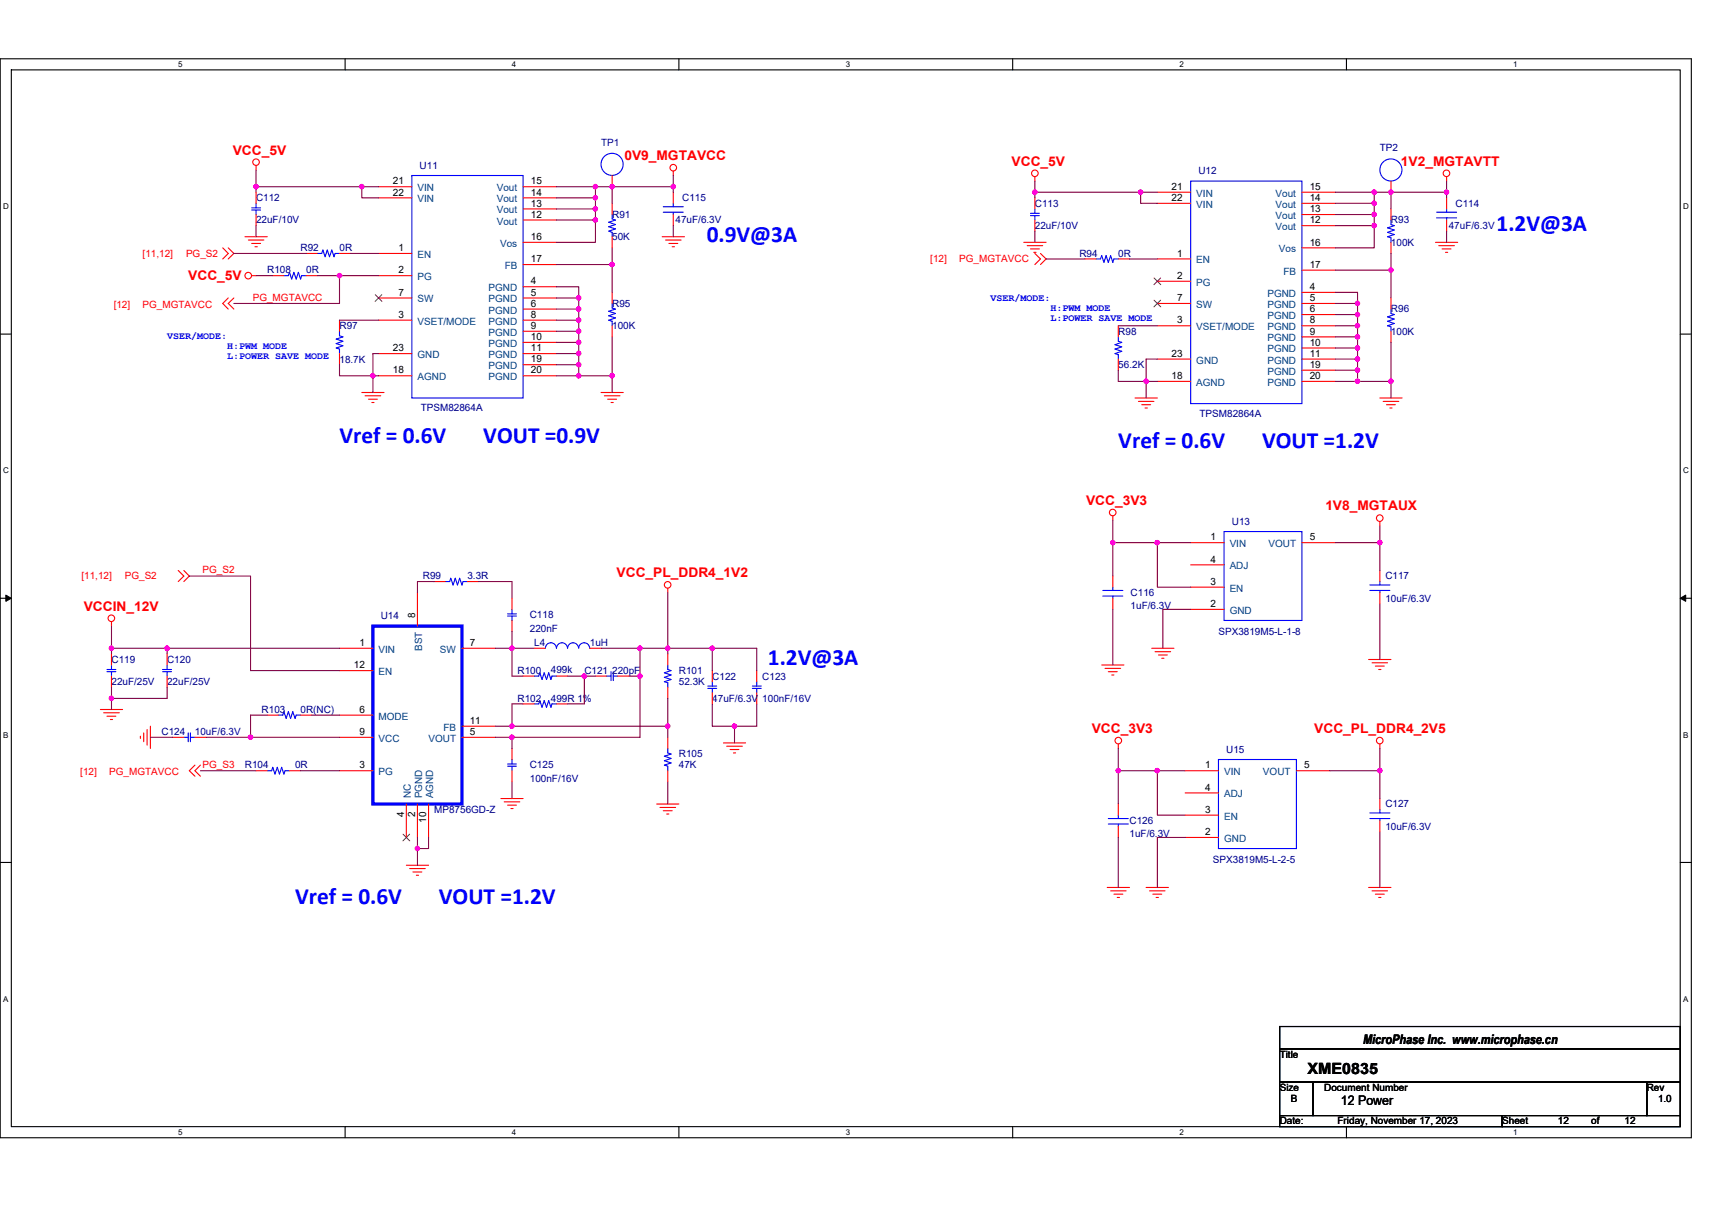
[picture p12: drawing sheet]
<svg xmlns="http://www.w3.org/2000/svg" width="297mm" height="210mm" viewBox="0 0 297 210" stroke-linecap="round" stroke-linejoin="round" font-family="sans-serif">
<path d="M0 10.2h293.5v187.2h-293.5zM2 12.1h289.5v183.4h-289.5z" fill="none" stroke="#000" stroke-width=".19"/>
<g fill="#fff">
<path d="M30.9 10.4h.8v1.6h-.8z"/>
<path d="M30.9 195.7h.8v1.6h-.8z"/>
</g>
<path d="M59.9 10.2v1.9M59.9 195.5v1.9" fill="none" stroke="#000" stroke-width=".19"/>
<g fill="#fff">
<path d="M88.8 10.4h.8v1.6h-.8z"/>
<path d="M88.8 195.7h.8v1.6h-.8z"/>
</g>
<path d="M117.8 10.2v1.9M117.8 195.5v1.9" fill="none" stroke="#000" stroke-width=".19"/>
<g fill="#fff">
<path d="M146.7 10.4h.8v1.6h-.8z"/>
<path d="M146.7 195.7h.8v1.6h-.8z"/>
</g>
<path d="M175.7 10.2v1.9M175.7 195.5v1.9" fill="none" stroke="#000" stroke-width=".19"/>
<g fill="#fff">
<path d="M204.7 10.4h.7v1.6h-.7z"/>
<path d="M204.7 195.7h.7v1.6h-.7z"/>
</g>
<path d="M233.6 10.2v1.9M233.6 195.5v1.9" fill="none" stroke="#000" stroke-width=".19"/>
<g fill="#fff">
<path d="M262.6 10.4h.7v1.6h-.7z"/>
<path d="M262.6 195.7h.7v1.6h-.7z"/>
<path d="M.5 35.1h1v1.5h-1z"/>
<path d="M292 35.1h1v1.5h-1z"/>
<path d="M.5 80.9h1v1.5h-1z"/>
<path d="M292 80.9h1v1.5h-1z"/>
</g>
<path d="M0 58h2M291.5 58h2" fill="none" stroke="#000" stroke-width=".19"/>
<g fill="#fff">
<path d="M.5 126.7h.9v1.6h-.9z"/>
<path d="M292 126.7h.9v1.6h-.9z"/>
</g>
<path d="M0 103.8h2M291.5 103.8h2" fill="none" stroke="#000" stroke-width=".19"/>
<path d="M1 103.3l1 .5-1 .6zM291.5 103.8l1-.5v1.1z" fill="#000" stroke="#000" stroke-width=".17"/>
<g fill="#fff">
<path d="M.5 172.6h.9v1.5h-.9z"/>
<path d="M292 172.6h.9v1.5h-.9z"/>
</g>
<path d="M0 149.7h2M291.5 149.7h2M222 178.1h69.5v3.9h-69.5zM222 182h69.5v5.8h-69.5zM222 187.8h5.8v5.8h-5.8zM222 193.6h38.6v1.9h-38.6zM227.8 187.8h57.9v5.8h-57.9zM260.6 193.6h30.9v1.9h-30.9zM285.7 187.8h5.8v5.8h-5.8z" fill="none" stroke="#000" stroke-width=".19"/>
<g fill="none" stroke="#f00" stroke-width=".19">
<path d="M44.4 28.7v.8M44.4 33.4v1.9M44.4 37.2v2M65.7 32.4h5.8M65.7 34.3h5.8M90.8 38.2h5.8M90.8 36.3h5.8M90.8 34.3h5.8M90.8 32.4h5.8M106.2 35.3v1.9M106.2 30.5v1.9M116.8 29.7v.8"/>
<path d="M116.8 37.2v2M116.8 33.4v1.9M179.6 30.7v.7M179.6 34.3v2M179.6 38.2v1.9M200.8 33.4h5.8M200.8 35.3h5.8M225.9 39.2h5.8M225.9 37.2h5.8M225.9 35.3h5.8M225.9 33.4h5.8M241.3 36.3v1.9"/>
<path d="M241.3 31.4v2M251 30.7v.7M251 38.2v1.9M251 34.3v2M38.6 43l1 1-1 .9M39.6 43l1 1-1 .9M39.6 51.7l-1 1 1 .9M40.6 51.7l-1 1 1 .9M42.5 41.1h3.9M43.1 41.7h2.7M43.7 42.2h1.5M43.7 47.8h.7"/>
<path d="M44.2 42.8h.4M47.3 47.8h2M53.1 47.8h2M53.1 44h2M58.9 44h2M58.9 55.6v1.9M65.7 44h5.8M65.7 47.8h5.8M65.7 55.6h5.8M65.7 51.7h5.8M90.8 55.6h5.8M90.8 57.5h5.8"/>
<path d="M90.8 59.4h5.8M90.8 42.1h5.8M90.8 45.9h5.8M90.8 49.8h5.8M90.8 51.7h5.8M90.8 53.6h5.8M106.2 41.1v1.9M106.2 56.5v2M106.2 50.7v2M114.9 41.1h3.9M115.5 41.7h2.7M116.1 42.2h1.5"/>
<path d="M116.6 42.8h.4M177.6 42.1h3.9M178.2 42.6h2.7M178.8 43.2h1.5M179.4 43.8h.4M179.6 44l.9 .9-.9 1M180.5 44l1 .9-1 1M188.3 44.9h1.9M194 56.5v2M194 44.9h2M200.8 44.9h5.8M200.8 48.8h5.8"/>
<path d="M200.8 56.5h5.8M200.8 52.7h5.8M225.9 56.5h5.8M225.9 58.5h5.8M225.9 43h5.8M225.9 46.9h5.8M225.9 50.7h5.8M225.9 52.7h5.8M225.9 54.6h5.8M241.3 42.1v1.9M241.3 57.5v1.9M241.3 51.7v1.9"/>
<path d="M249.1 42.1h3.8M249.6 42.6h2.7M250.2 43.2h1.6M250.8 43.8h.4M58.9 61.4v1.9M62.8 68.1h3.8M63.3 68.7h2.8M63.9 69.3h1.6M64.5 69.8h.4M65.7 65.2h5.8M65.7 61.4h5.8M90.8 61.4h5.8"/>
<path d="M90.8 63.3h5.8M90.8 65.2h5.8M104.3 68.1h3.8M104.9 68.7h2.7M105.4 69.3h1.6M106 69.8h.4M194 62.3v1.9M196.9 69.1h3.9M197.5 69.7h2.7M198.1 70.2h1.5M198.7 70.8h.4M200.8 66.2h5.8"/>
<path d="M200.8 62.3h5.8M225.9 60.4h5.8M225.9 62.3h5.8M225.9 64.2h5.8M225.9 66.2h5.8M239.4 69.1h3.9M240 69.7h2.7M240.6 70.2h1.5M241.1 70.8h.4M30.9 99l1 1-1 .9M31.9 99l.9 1-.9 .9M193.1 100v1.9"/>
<path d="M193.1 89.5v.8M206.6 94.2h5.8M206.6 98h5.8M225.9 94.2h5.8M239.4 90.5v.8M239.4 99v1.9M19.3 107.9v.7M19.3 113.5v1.9M19.3 117.3v2M29 113.5v1.9M29 117.3v2M58.9 112.5h5.8"/>
<path d="M58.9 116.4h5.8M72.4 102.8v5.8M75.3 100.9h2M80.2 112.5h5.7M81.1 100.9h1.9M88.8 103.8v1.9M88.8 107.7v1.9M90.8 117.3h1.9M92.7 112.5h1.9M96.6 117.3h1.9M102.3 112.5h2M103.3 117.3h1.9"/>
<path d="M107.2 117.3h1.9M115.9 102.1v.7M115.9 113.5v1.9M115.9 119.3v1.9M123.6 116.4v1.9M131.3 116.4v1.9M191.2 115.4h3.8M191.7 116h2.7M192.3 116.6h1.5M192.9 117.1h.4M193.1 103.8v1.9M199.8 112.5h3.9"/>
<path d="M200.4 113.1h2.7M201 113.7h1.5M201.6 114.2h.3M206.6 101.9h5.8M206.6 105.7h5.8M237.5 114.4h3.8M238.1 115h2.6M238.6 115.6h1.6M239.2 116.2h.4M239.4 102.8v2M17.4 123.1h3.9M18 123.7h2.7"/>
<path d="M18.6 124.3h1.5M19.2 124.9h.3M24.4 127.8v.3M24.9 127.2v1.5M25.5 126.6v2.7M26.1 126v3.9M29.9 128h2M33.8 132.8l-1 1 1 .9M33.8 128h1.9M34.8 132.8l-1 1 1 .9M44.4 133.8h2M46.4 124.1h1.9"/>
<path d="M50.2 133.8h2M52.2 124.1h1.9M58.9 133.8h5.8M58.9 124.1h5.8M58.9 128h5.8M70.5 139.5v5.8M72.4 139.5v5.8M74.4 139.5v5.8M80.2 128h5.7M80.2 126h5.7M86.9 138.6h3.9M87.5 139.1h2.7"/>
<path d="M88.1 139.7h1.5M88.8 129.9v1.9M88.8 133.8v1.9M90.8 122.2h1.9M96.6 122.2h1.9M113.9 139.5h3.9M115.9 128v1.9M115.9 133.8v1.9M123.6 120.2v2M125.5 128.9h3.9M126.1 129.5h2.7M126.7 130.1h1.5"/>
<path d="M127.3 130.7h.3M131.3 120.2v2M194 129.1v.8M194 139.5v2M205.6 133.8h5.8M205.6 137.6h5.8M224.9 133.8h5.8M239.4 129.1v.8M239.4 138.6v1.9M70.5 150.2h3.9M71.1 150.7h2.7M71.6 151.3h1.6"/>
<path d="M72.2 151.9h.4M88.6 140.3h.4M114.5 140.1h2.7M115.1 140.7h1.5M115.7 141.3h.4M192.1 154h3.9M192.7 154.6h2.7M193.3 155.2h1.5M193.8 155.7h.4M194 143.4v1.9M198.9 154h3.8M199.4 154.6h2.7"/>
<path d="M200 155.2h1.6M200.6 155.7h.4M205.6 141.5h5.8M205.6 145.3h5.8M237.5 154h3.8M238.1 154.6h2.6M238.6 155.2h1.6M239.2 155.7h.4M239.4 142.4v2"/>
<circle cx="44.4" cy="28.1" r=".57"/>
<circle cx="116.8" cy="29.1" r=".57"/>
<circle cx="179.6" cy="30.1" r=".57"/>
<circle cx="251" cy="30.1" r=".57"/>
<circle cx="43.1" cy="47.8" r=".57"/>
<circle cx="193.1" cy="88.9" r=".57"/>
<circle cx="239.4" cy="89.9" r=".57"/>
<circle cx="19.3" cy="107.3" r=".57"/>
<circle cx="115.8" cy="101.5" r=".57"/>
<circle cx="194" cy="128.5" r=".57"/>
<circle cx="239.4" cy="128.5" r=".57"/>
</g>
<g fill="none" stroke="#00f" stroke-width=".19">
<path d="M43.7 36.1h1.5M43.7 36.4h1.5M44.4 35.3v.8M44.4 36.4v.8M71.5 30.5h19.3v38.6h-19.3zM106.2 37.2v.8l.6 .2-1.2 .4 1.2 .4-1.2 .3 1.2 .4-1.2 .4 .6 .2v.8M115.1 35.9h3.5M115.1 36.8h3.5M116.8 36.8v.4M116.8 35.3v.6M178.8 37h1.5M178.8 37.4h1.5"/>
<path d="M179.6 36.3v.7M179.6 37.4v.8M206.6 31.4h19.3v38.6h-19.3zM241.3 38.2v.8l.6 .2-1.2 .3 1.2 .4-1.2 .4 1.2 .4-1.2 .4 .6 .2v.8M249.3 36.8h3.4M249.3 37.8h3.4M251 37.8v.4M251 36.3v.5M49.3 47.8h.7l.2-.5 .4 1.1 .4-1.1 .4 1.1 .4-1.1 .4 1.1 .1-.6h.8M55.1 44h.7l.2-.6 .4 1.2 .4-1.2 .4 1.2 .4-1.2 .4 1.2 .1-.6h.8M58.9 57.5v.8l.6 .2-1.2 .3 1.2 .4-1.2 .4 1.2 .4-1.2 .4 .6 .2v.8M106.2 52.7v.7l.6 .2-1.2 .4 1.2 .4-1.2 .4 1.2 .4-1.2 .4 .6 .2v.7"/>
<path d="M190.2 44.9h.7l.3-.5 .3 1.1 .4-1.1 .4 1.1 .4-1.1 .4 1.1 .2-.6h.7M194 58.5v.7l.6 .2-1.1 .4 1.1 .4-1.1 .4 1.1 .4-1.1 .4 .5 .2v.7M241.3 53.6v.8l.6 .2-1.2 .4 1.2 .4-1.2 .4 1.2 .3-1.2 .4 .6 .2v.8M212.4 92.2h13.5v15.5h-13.5zM18.6 116.2h1.5M18.6 116.6h1.5M19.3 115.4v.8M19.3 116.6v.7M28.2 116.2h1.6M28.2 116.6h1.6M29 115.4v.8M29 116.6v.7"/>
<path d="M77.3 100.9h.7l.2-.5 .4 1.1 .4-1.1 .4 1.1 .4-1.1 .4 1.1 .1-.6h.8M88.1 106.5h1.5M88.1 106.9h1.5M88.8 105.7v.8M88.8 106.9v.8M92.7 117.3h.8l.2-.5 .3 1.1 .4-1.1 .4 1.1 .4-1.1 .4 1.1 .2-.6h.8M94.6 112.5a.95 .95 0 0 1 1-1 .95 .95 0 0 1 .9 1 .96 .96 0 0 1 1-1 .96 .96 0 0 1 1 1M98.5 112.5a.95 .95 0 0 1 .9-1 .95 .95 0 0 1 1 1M100.4 112.5a.95 .95 0 0 1 1-1 .95 .95 0 0 1 .9 1M105.2 117.3h.8M106 116.6v1.5M106.4 116.6v1.5"/>
<path d="M106.4 117.3h.8M115.9 115.4v.8l.5 .2-1.1 .4 1.1 .3-1.1 .4 1.1 .4-1.1 .4 .6 .2v.8M122.8 119.1h1.6M122.8 119.5h1.6M123.6 118.3v.8M123.6 119.5v.7M130.5 119.1h1.6M130.5 119.5h1.6M131.3 118.3v.8M131.3 119.5v.7M191.3 102.5h3.5M191.3 103.4h3.5"/>
<path d="M193.1 103.4v.4M193.1 101.9v.6M237.7 101.5h3.4M237.7 102.5h3.4M239.4 102.5v.3M239.4 100.9v.6M31.9 128h.8M32.7 127.2v1.5M33 127.2v1.5M33 128h.8M46.4 133.8h.7l.2-.6 .4 1.1 .4-1.1 .4 1.1 .4-1.1 .4 1.1 .2-.5h.7M48.3 124.1h.8l.2-.6 .4 1.2 .3-1.2 .4 1.2 .4-1.2 .4 1.2 .2-.6h.8"/>
<path d="M88.1 132.6h1.5M88.1 133h1.5M88.8 131.8v.8M88.8 133v.8M92.7 122.2h.8l.2-.6 .3 1.1 .4-1.1 .4 1.1 .4-1.1 .4 1.1 .2-.5h.8M115.9 129.9v.8l.5 .2-1.1 .3 1.1 .4-1.1 .4 1.1 .4-1.1 .4 .6 .2v.8M211.4 131.8h13.5v15.5h-13.5zM192.3 142h3.5M192.3 143h3.5M194 143v.4M194 141.5v.5M237.7 141.1h3.4"/>
<path d="M237.7 142h3.4M239.4 142v.4M239.4 140.5v.6"/>
<circle cx="106.2" cy="28.5" r="1.92"/>
<circle cx="241.3" cy="29.5" r="1.92"/>
</g>
<path d="M64.7 108.6h15.5v30.9h-15.5z" fill="none" stroke="#00f" stroke-width=".57"/>
<path d="M65.1 51.1l1.2 1.2M66.2 51.1l-1.1 1.2M200.2 48.2l1.2 1.2M200.2 52.1l1.2 1.2M201.4 48.2l-1.2 1.2M201.4 52.1l-1.2 1.2M69.9 144.8l1.2 1.1M71.1 144.8l-1.2 1.1" fill="none" stroke="#804000" stroke-width=".17"/>
<g fill="none" stroke="#800040" stroke-width=".19">
<path d="M44.4 32.4v1M44.4 39.2v1.9M44.4 32.4h18.4M44.4 29.5v2.9M62.8 32.4h2.9M62.8 32.4v1.9h2.9M96.6 32.4h6.7v1.9M96.6 34.3h6.7M103.3 34.3v2h-6.7M103.3 36.3v1.9h-6.7M103.3 38.2v3.9h-6.7M103.3 32.4h2.9"/>
<path d="M116.8 30.5v1.9M116.8 32.4v1M116.8 39.2v1.9M116.8 32.4h-10.6v2.9M179.6 31.4v2.9M179.6 33.4h18.3M197.9 33.4h2.9M197.9 33.4v1.9h2.9M231.7 33.4h6.7M231.7 37.2h6.7M231.7 39.2h6.7M231.7 35.3h6.7"/>
<path d="M238.4 33.4h2.9M238.4 35.3v1.9M238.4 33.4v1.9M238.4 37.2v2M238.4 39.2v3.8h-6.7M241.3 33.4h9.7M241.3 33.4v2.9M251 31.4v2M251 33.4v.9M40.6 44h12.5M44.4 47.8h2.9M55.1 47.8h3.8"/>
<path d="M58.9 55.6h6.8M60.9 44h4.8M65.7 47.8h-6.8v4.9h-18.3M96.6 49.8h3.8v1.9M96.6 51.7h3.8v1.9M96.6 53.6h3.8M96.6 55.6h3.8M96.6 57.5h3.8M96.6 59.4h3.8M100.4 53.6v3.9M100.4 57.5v1.9M100.4 59.4v2"/>
<path d="M106.2 45.9v4.8M106.2 43v2.9h-9.6M106.2 58.5v6.7M179.6 40.1v2M181.5 44.9h6.8M194 56.5h6.8M196 44.9h4.8M231.7 50.7h3.8v2M231.7 52.7h3.8M231.7 56.5h3.8M231.7 54.6h3.8M231.7 58.5h3.8"/>
<path d="M231.7 46.9h9.6M235.5 52.7v1.9M235.5 56.5v2M235.5 54.6v1.9M235.5 58.5v1.9M241.3 44v2.9M241.3 46.9v4.8M241.3 59.4v6.8M251 40.1v2M58.9 63.3v1.9h5.8M64.7 65.2h1M64.7 65.2v2.9"/>
<path d="M65.7 61.4h-1v3.8M96.6 61.4h3.8M96.6 63.3h3.8M96.6 65.2h3.8M100.4 61.4v3.8M100.4 65.2h5.8M106.2 65.2v2.9M194 64.2v2h4.9v2.9M200.8 62.3h-1.9v3.9h1.9M231.7 66.2h3.8M231.7 60.4h3.8M231.7 64.2h3.8"/>
<path d="M231.7 62.3h3.8M235.5 60.4v1.9M235.5 66.2h5.8M235.5 64.2v2M235.5 62.3v1.9M241.3 66.2v2.9M32.8 100h10.7v16.4h15.4M193.1 90.3v9.7M193.1 94.2h7.7M200.8 94.2v7.7h5.8M200.8 94.2h5.8M231.7 94.2h7.7"/>
<path d="M239.4 94.2v4.8M239.4 91.3v2.9M19.3 108.6v3.9M19.3 112.5h9.7M19.3 119.3v1.9h9.7v-1.9M19.3 112.5v1M29 112.5h29.9M29 112.5v1M75.3 100.9h-2.9v1.9M83 100.9h5.8v2.9M85.9 112.5h2.9M88.8 112.5h3.9"/>
<path d="M88.8 112.5v4.8h2M88.8 109.6v2.9M98.5 117.3h2.9M101.4 117.3v4.9h-2.9M101.4 117.3h1.9M104.3 112.5h6.7M109.1 117.3h1.9M111 112.5h4.9M111 112.5v4.8M111 117.3v10.7h-22.2M115.9 102.8v9.7M115.9 112.5v1"/>
<path d="M115.9 112.5h7.7M123.6 112.5v3.9M123.6 112.5h7.7v3.9M193.1 105.7v9.7M206.6 105.7h-4.8v6.8M239.4 104.8v9.6M19.3 121.2v1.9M26.1 128h3.8M34.8 133.8h9.6M35.7 128h7.8M46.4 124.1h-2.9v3.9h15.4M52.2 133.8h6.7"/>
<path d="M54.1 124.1h4.8M85.9 126h2.9M85.9 128h2.9M88.8 135.7v2.9M88.8 128v1.9M88.8 126h27.1M90.8 122.2h-2v3.8M115.9 135.7v3.8M115.9 121.2v4.8M115.9 126v2M123.6 122.2v3.8h3.8M127.4 126v2.9"/>
<path d="M131.3 122.2v3.8h-3.9M194 129.9v9.6M194 133.8h6.8M200.8 133.8v7.7h4.8M200.8 133.8h4.8M230.7 133.8h8.7M239.4 133.8v4.8M239.4 129.9v3.9M72.4 147.3v2.9M72.4 145.3v2M74.4 145.3v2h-2M194 145.3v8.7"/>
<path d="M205.6 145.3h-4.8v8.7M239.4 144.4v9.6"/>
</g>
<g fill="#f0f" stroke="#f0f" stroke-width=".19">
<circle cx="115.8" cy="112.5" r=".38"/>
<circle cx="111" cy="112.5" r=".38"/>
<circle cx="123.6" cy="112.5" r=".38"/>
<circle cx="101.4" cy="117.3" r=".38"/>
<circle cx="111" cy="117.3" r=".38"/>
<circle cx="115.8" cy="126" r=".38"/>
<circle cx="88.8" cy="126" r=".38"/>
<circle cx="88.8" cy="112.5" r=".38"/>
<circle cx="88.8" cy="127.9" r=".38"/>
<circle cx="127.4" cy="126" r=".38"/>
<circle cx="19.3" cy="121.2" r=".38"/>
<circle cx="72.4" cy="147.2" r=".38"/>
<circle cx="19.3" cy="112.5" r=".38"/>
<circle cx="29" cy="112.5" r=".38"/>
<circle cx="43.5" cy="127.9" r=".38"/>
<circle cx="200.8" cy="94.2" r=".38"/>
<circle cx="193.1" cy="94.2" r=".38"/>
<circle cx="200.8" cy="133.7" r=".38"/>
<circle cx="194" cy="133.7" r=".38"/>
<circle cx="239.4" cy="133.7" r=".38"/>
<circle cx="239.4" cy="94.2" r=".38"/>
<circle cx="62.8" cy="32.4" r=".38"/>
<circle cx="64.7" cy="65.2" r=".38"/>
<circle cx="103.3" cy="32.4" r=".38"/>
<circle cx="103.3" cy="36.2" r=".38"/>
<circle cx="103.3" cy="34.3" r=".38"/>
<circle cx="103.3" cy="38.2" r=".38"/>
<circle cx="100.4" cy="51.7" r=".38"/>
<circle cx="100.4" cy="53.6" r=".38"/>
<circle cx="100.4" cy="55.5" r=".38"/>
<circle cx="100.4" cy="57.5" r=".38"/>
<circle cx="100.4" cy="59.4" r=".38"/>
<circle cx="100.4" cy="61.3" r=".38"/>
<circle cx="100.4" cy="63.3" r=".38"/>
<circle cx="106.2" cy="45.9" r=".38"/>
<circle cx="106.2" cy="32.4" r=".38"/>
<circle cx="116.8" cy="32.4" r=".38"/>
<circle cx="100.4" cy="65.2" r=".38"/>
<circle cx="106.2" cy="65.2" r=".38"/>
<circle cx="198.9" cy="66.2" r=".38"/>
<circle cx="238.4" cy="37.2" r=".38"/>
<circle cx="238.4" cy="35.3" r=".38"/>
<circle cx="238.4" cy="39.1" r=".38"/>
<circle cx="238.4" cy="33.3" r=".38"/>
<circle cx="235.5" cy="52.6" r=".38"/>
<circle cx="235.5" cy="54.6" r=".38"/>
<circle cx="235.5" cy="56.5" r=".38"/>
<circle cx="235.5" cy="58.4" r=".38"/>
<circle cx="235.5" cy="60.4" r=".38"/>
<circle cx="235.5" cy="62.3" r=".38"/>
<circle cx="235.5" cy="64.2" r=".38"/>
<circle cx="241.3" cy="46.9" r=".38"/>
<circle cx="251" cy="33.3" r=".38"/>
<circle cx="241.3" cy="33.3" r=".38"/>
<circle cx="235.5" cy="66.2" r=".38"/>
<circle cx="241.3" cy="66.2" r=".38"/>
<circle cx="179.6" cy="33.3" r=".38"/>
<circle cx="197.9" cy="33.3" r=".38"/>
<circle cx="58.9" cy="47.8" r=".38"/>
<circle cx="44.4" cy="32.4" r=".38"/>
</g>
<g font-size="4" fill="#00f">
<text x="259.7" y="40.1">1.2V@3A</text>
<text x="122.6" y="42">0.9V@3A</text>
<text x="58.9" y="76.8">Vref = 0.6V</text>
<text x="83.9" y="76.8">VOUT =0.9V</text>
<text x="194" y="77.7">Vref = 0.6V</text>
<text x="219" y="77.7">VOUT =1.2V</text>
<text x="133.2" y="115.4">1.2V@3A</text>
<text x="51.2" y="156.9">Vref = 0.6V</text>
<text x="76.1" y="156.9">VOUT =1.2V</text>
</g>
<text font-size="2.7" x="226.9" y="186.4">XME0835</text>
<g font-size="2.3" fill="#f00">
<text x="40.4" y="26.8">VCC_5V</text>
<text x="108.3" y="27.8">0V9_MGTAVCC</text>
<text x="175.5" y="28.7">VCC_5V</text>
<text x="243.1" y="28.7">1V2_MGTAVTT</text>
<text x="32.7" y="48.6">VCC_5V</text>
<text x="188.4" y="87.6">VCC_3V3</text>
<text x="230" y="88.6">1V8_MGTAUX</text>
<text x="107" y="100.2">VCC_PL_DDR4_1V2</text>
<text x="14.5" y="106">VCCIN_12V</text>
<text x="189.4" y="127.2">VCC_3V3</text>
<text x="228" y="127.2">VCC_PL_DDR4_2V5</text>
</g>
<g font-size="2.3">
<text x="236.5" y="181.1">MicroPhase Inc. www.microphase.cn</text>
<text x="232.6" y="191.8">12 Power</text>
</g>
<g font-size="1.7" fill="#000080">
<text x="72.8" y="29.3">U11</text>
<text x="104.3" y="25.3">TP1</text>
<text x="239.4" y="26.2">TP2</text>
<text x="44.4" y="34.9">C112</text>
<text x="118.4" y="34.9">C115</text>
<text x="179.6" y="35.9">C113</text>
<text x="207.9" y="30.3">U12</text>
<text x="252.5" y="35.9">C114</text>
<text x="44.4" y="38.8">22uF/10V</text>
<text x="106.2" y="37.8">R91</text>
<text x="106.2" y="41.7">50K</text>
<text x="117.2" y="38.8">47uF/6.3V</text>
<text x="179.6" y="39.7">22uF/10V</text>
<text x="241.3" y="38.8">R93</text>
<text x="251.4" y="39.7">47uF/6.3V</text>
<text x="46.4" y="47.5">R108</text>
<text x="52.2" y="43.6">R92</text>
<text x="53.1" y="47.5">0R</text>
<text x="58.9" y="43.6">0R</text>
<text x="187.3" y="44.6">R94</text>
<text x="194" y="44.6">0R</text>
<text x="241.3" y="42.6">100K</text>
<text x="106.2" y="53.3">R95</text>
<text x="58.9" y="57.1">R97</text>
<text x="106.2" y="57.1">100K</text>
<text x="194" y="58.1">R98</text>
<text x="241.3" y="54.2">R96</text>
<text x="241.3" y="58.1">100K</text>
<text x="58.9" y="62.9">18.7K</text>
<text x="194" y="63.9">56.2K</text>
<text x="73" y="71.4">TPSM82864A</text>
<text x="208.1" y="72.3">TPSM82864A</text>
<text x="213.7" y="91.1">U13</text>
<text x="73.4" y="100.5">R99</text>
<text x="81.1" y="100.5">3.3R</text>
<text x="240.4" y="100.5">C117</text>
<text x="66.1" y="107.5">U14</text>
<text x="91.9" y="107.3">C118</text>
<text x="196.2" y="103.4">C116</text>
<text x="196.2" y="105.7">1uF/6.3V</text>
<text x="240.4" y="104.4">10uF/6.3V</text>
<text x="91.9" y="109.6">220nF</text>
<text x="92.7" y="112.1">L4</text>
<text x="102.3" y="112.1">1uH</text>
<text x="211.4" y="110.2">SPX3819M5-L-1-8</text>
<text x="19.3" y="115">C119</text>
<text x="19.3" y="118.9">22uF/25V</text>
<text x="29" y="115">C120</text>
<text x="29" y="118.9">22uF/25V</text>
<text x="89.8" y="116.9">R100</text>
<text x="95.6" y="116.8">499k</text>
<text x="101.4" y="116.9">C121 220pF</text>
<text x="117.8" y="116.9">R101</text>
<text x="117.8" y="118.9">52.3K</text>
<text x="123.6" y="117.9">C122</text>
<text x="132.3" y="117.9">C123</text>
<text x="45.4" y="123.7">R103</text>
<text x="52.2" y="123.7">0R(NC)</text>
<text x="89.8" y="121.8">R102</text>
<text x="95.6" y="121.8">499R 1%</text>
<text x="123.6" y="121.8">47uF/6.3V 100nF/16V</text>
<text x="28" y="127.6">C124</text>
<text x="33.8" y="127.6">10uF/6.3V</text>
<text x="117.8" y="131.4">R105</text>
<text x="212.8" y="130.7">U15</text>
<text x="42.5" y="133.3">R104</text>
<text x="51.2" y="133.3">0R</text>
<text x="91.9" y="133.3">C125</text>
<text x="91.9" y="135.7">100nF/16V</text>
<text x="117.8" y="133.4">47K</text>
<text x="75.3" y="141.1">MP8756GD-Z</text>
<text x="196" y="143">C126</text>
<text x="240.4" y="140.1">C127</text>
<text x="240.4" y="144">10uF/6.3V</text>
<text x="196" y="145.3">1uF/6.3V</text>
<text x="210.5" y="149.8">SPX3819M5-L-2-5</text>
</g>
<g font-size="1.7">
<text x="68.2" y="32">21</text>
<text x="68.2" y="33.9">22</text>
<text x="92.1" y="35.9">13</text>
<text x="92.1" y="33.9">14</text>
<text x="92.1" y="32">15</text>
<text x="203.3" y="33">21</text>
<text x="203.3" y="34.9">22</text>
<text x="227.2" y="34.9">14</text>
<text x="227.2" y="33">15</text>
<text x="92.1" y="41.7">16</text>
<text x="92.1" y="37.8">12</text>
<text x="227.2" y="38.8">12</text>
<text x="227.2" y="36.8">13</text>
<text x="69.1" y="43.6">1</text>
<text x="69.1" y="47.4">2</text>
<text x="92.1" y="45.5">17</text>
<text x="204.3" y="44.5">1</text>
<text x="227.2" y="42.6">16</text>
<text x="227.2" y="46.5">17</text>
<text x="69.1" y="51.3">7</text>
<text x="92.1" y="49.4">4</text>
<text x="92.1" y="51.3">5</text>
<text x="92.1" y="53.2">6</text>
<text x="204.3" y="48.4">2</text>
<text x="204.3" y="52.3">7</text>
<text x="227.2" y="50.3">4</text>
<text x="227.2" y="52.3">5</text>
<text x="69.1" y="55.2">3</text>
<text x="92.1" y="55.2">8</text>
<text x="92.1" y="57.1">9</text>
<text x="92.1" y="59">10</text>
<text x="204.3" y="56.1">3</text>
<text x="227.2" y="56.1">8</text>
<text x="227.2" y="58.1">9</text>
<text x="227.2" y="60">10</text>
<text x="227.2" y="54.2">6</text>
<text x="68.2" y="64.8">18</text>
<text x="68.2" y="61">23</text>
<text x="92.1" y="61">11</text>
<text x="92.1" y="62.9">19</text>
<text x="92.1" y="64.8">20</text>
<text x="203.3" y="65.8">18</text>
<text x="203.3" y="61.9">23</text>
<text x="227.2" y="61.9">11</text>
<text x="227.2" y="63.8">19</text>
<text x="227.2" y="65.8">20</text>
<text x="210.1" y="93.8">1</text>
<text x="227.2" y="93.8">5</text>
<text x="210.1" y="97.6">4</text>
<text x="210.1" y="101.5">3</text>
<text x="72" y="107.3" transform="rotate(-90 72 107.3)">8</text>
<text x="210.1" y="105.3">2</text>
<text x="62.4" y="112.1">1</text>
<text x="81.5" y="112.1">7</text>
<text x="61.4" y="116">12</text>
<text x="62.4" y="123.7">6</text>
<text x="81.5" y="125.6">11</text>
<text x="62.4" y="127.6">9</text>
<text x="81.5" y="127.6">5</text>
<text x="62.4" y="133.4">3</text>
<text x="209.1" y="133.4">1</text>
<text x="209.1" y="137.2">4</text>
<text x="226.3" y="133.4">5</text>
<text x="70.1" y="141.8" transform="rotate(-90 70.1 141.8)">4</text>
<text x="72" y="141.8" transform="rotate(-90 72 141.8)">2</text>
<text x="74" y="142.8" transform="rotate(-90 74 142.8)">10</text>
<text x="209.1" y="141.1">3</text>
<text x="209.1" y="144.9">2</text>
<text x="222" y="183.6">Title</text>
<text x="222" y="189.3">Size</text>
<text x="224" y="191.3">B</text>
<text x="229.8" y="189.3">Document Number</text>
<text x="285.7" y="189.3">Rev</text>
<text x="287.7" y="191.3">1.0</text>
<text x="222" y="195.1">Date:</text>
<text x="232.1" y="195.1">Friday, November 17, 2023</text>
<text x="260.6" y="195.1">Sheet</text>
<text x="270.3" y="195.1">12</text>
<text x="276.1" y="195.1">of</text>
<text x="281.9" y="195.1">12</text>
</g>
<g font-size="1.7" fill="#004080">
<text x="72.4" y="33.2">VIN</text>
<text x="72.4" y="35.1">VIN</text>
<text x="86.2" y="35.1">Vout</text>
<text x="86.2" y="33.2">Vout</text>
<text x="207.6" y="34.1">VIN</text>
<text x="221.3" y="34.1">Vout</text>
<text x="86.2" y="39">Vout</text>
<text x="86.2" y="37">Vout</text>
<text x="207.6" y="36.1">VIN</text>
<text x="221.3" y="39.9">Vout</text>
<text x="221.3" y="38">Vout</text>
<text x="221.3" y="36.1">Vout</text>
<text x="72.4" y="44.8">EN</text>
<text x="86.8" y="42.8">Vos</text>
<text x="87.6" y="46.7">FB</text>
<text x="207.6" y="45.7">EN</text>
<text x="221.9" y="43.8">Vos</text>
<text x="222.7" y="47.7">FB</text>
<text x="72.4" y="48.6">PG</text>
<text x="72.4" y="52.5">SW</text>
<text x="84.8" y="50.5">PGND</text>
<text x="84.8" y="52.5">PGND</text>
<text x="207.6" y="49.6">PG</text>
<text x="207.6" y="53.4">SW</text>
<text x="219.9" y="51.5">PGND</text>
<text x="219.9" y="53.4">PGND</text>
<text x="72.4" y="56.3">VSET/MODE</text>
<text x="84.8" y="56.3">PGND</text>
<text x="84.8" y="58.3">PGND</text>
<text x="84.8" y="54.4">PGND</text>
<text x="207.6" y="57.3">VSET/MODE</text>
<text x="219.9" y="57.3">PGND</text>
<text x="219.9" y="59.2">PGND</text>
<text x="219.9" y="55.4">PGND</text>
<text x="72.4" y="66">AGND</text>
<text x="72.4" y="62.1">GND</text>
<text x="84.8" y="60.2">PGND</text>
<text x="84.8" y="62.1">PGND</text>
<text x="84.8" y="64.1">PGND</text>
<text x="84.8" y="66">PGND</text>
<text x="207.6" y="63.1">GND</text>
<text x="219.9" y="61.2">PGND</text>
<text x="219.9" y="63.1">PGND</text>
<text x="219.9" y="65">PGND</text>
<text x="207.6" y="67">AGND</text>
<text x="219.9" y="67">PGND</text>
<text x="213.4" y="95">VIN</text>
<text x="220.1" y="95">VOUT</text>
<text x="213.4" y="98.8">ADJ</text>
<text x="213.4" y="102.7">EN</text>
<text x="213.4" y="106.5">GND</text>
<text x="65.7" y="113.3">VIN</text>
<text x="73.2" y="113" transform="rotate(-90 73.2 113)">BST</text>
<text x="76.3" y="113.3">SW</text>
<text x="65.7" y="117.2">EN</text>
<text x="65.7" y="124.9">MODE</text>
<text x="65.7" y="128.7">VCC</text>
<text x="74.4" y="128.7">VOUT</text>
<text x="77" y="126.8">FB</text>
<text x="65.7" y="134.5">PG</text>
<text x="212.4" y="134.5">VIN</text>
<text x="219.1" y="134.5">VOUT</text>
<text x="71.3" y="138.6" transform="rotate(-90 71.3 138.6)">NC</text>
<text x="73.2" y="138.6" transform="rotate(-90 73.2 138.6)">PGND</text>
<text x="75.2" y="138.6" transform="rotate(-90 75.2 138.6)">AGND</text>
<text x="212.4" y="138.4">ADJ</text>
<text x="212.4" y="142.2">EN</text>
<text x="212.4" y="146.1">GND</text>
</g>
<g font-size="1.7" fill="#f00">
<text x="24.7" y="44.6">[11,12]</text>
<text x="32.3" y="44.6">PG_S2</text>
<text x="161.4" y="45.5">[12]</text>
<text x="166.4" y="45.5">PG_MGTAVCC</text>
<text x="19.7" y="53.4">[12]</text>
<text x="24.7" y="53.4">PG_MGTAVCC</text>
<text x="43.9" y="52.2">PG_MGTAVCC</text>
<text x="14.1" y="100.5">[11,12]</text>
<text x="21.7" y="100.5">PG_S2</text>
<text x="35.2" y="99.5">PG_S2</text>
<text x="13.9" y="134.5">[12]</text>
<text x="19" y="134.5">PG_MGTAVCC</text>
<text x="35.2" y="133.3">PG_S3</text>
</g>
<g font-size="1.7" fill="#00f">
<text x="171.8" y="52.2">VSER/MODE:</text>
<text x="182.3" y="53.9">H:PWM MODE</text>
<text x="29" y="58.9">VSER/MODE:</text>
<text x="182.3" y="55.6">L:POWER SAVE MODE</text>
<text x="39.4" y="60.6">H:PWM MODE</text>
<text x="39.4" y="62.4">L:POWER SAVE MODE</text>
</g>
<g font-size="1.4">
<text x="30.9" y="11.7">5</text>
<text x="88.8" y="11.7">4</text>
<text x="146.7" y="11.7">3</text>
<text x="204.7" y="11.7">2</text>
<text x="262.6" y="11.7">1</text>
<text x=".5" y="36.3">D</text>
<text x="292" y="36.3">D</text>
<text x=".5" y="82.1">C</text>
<text x="292" y="82.1">C</text>
<text x=".5" y="128">B</text>
<text x="292" y="128">B</text>
<text x=".5" y="173.8">A</text>
<text x="292" y="173.8">A</text>
<text x="30.9" y="197">5</text>
<text x="88.8" y="197">4</text>
<text x="146.7" y="197">3</text>
<text x="204.7" y="197">2</text>
<text x="262.6" y="197">1</text>
</g>
</svg>
